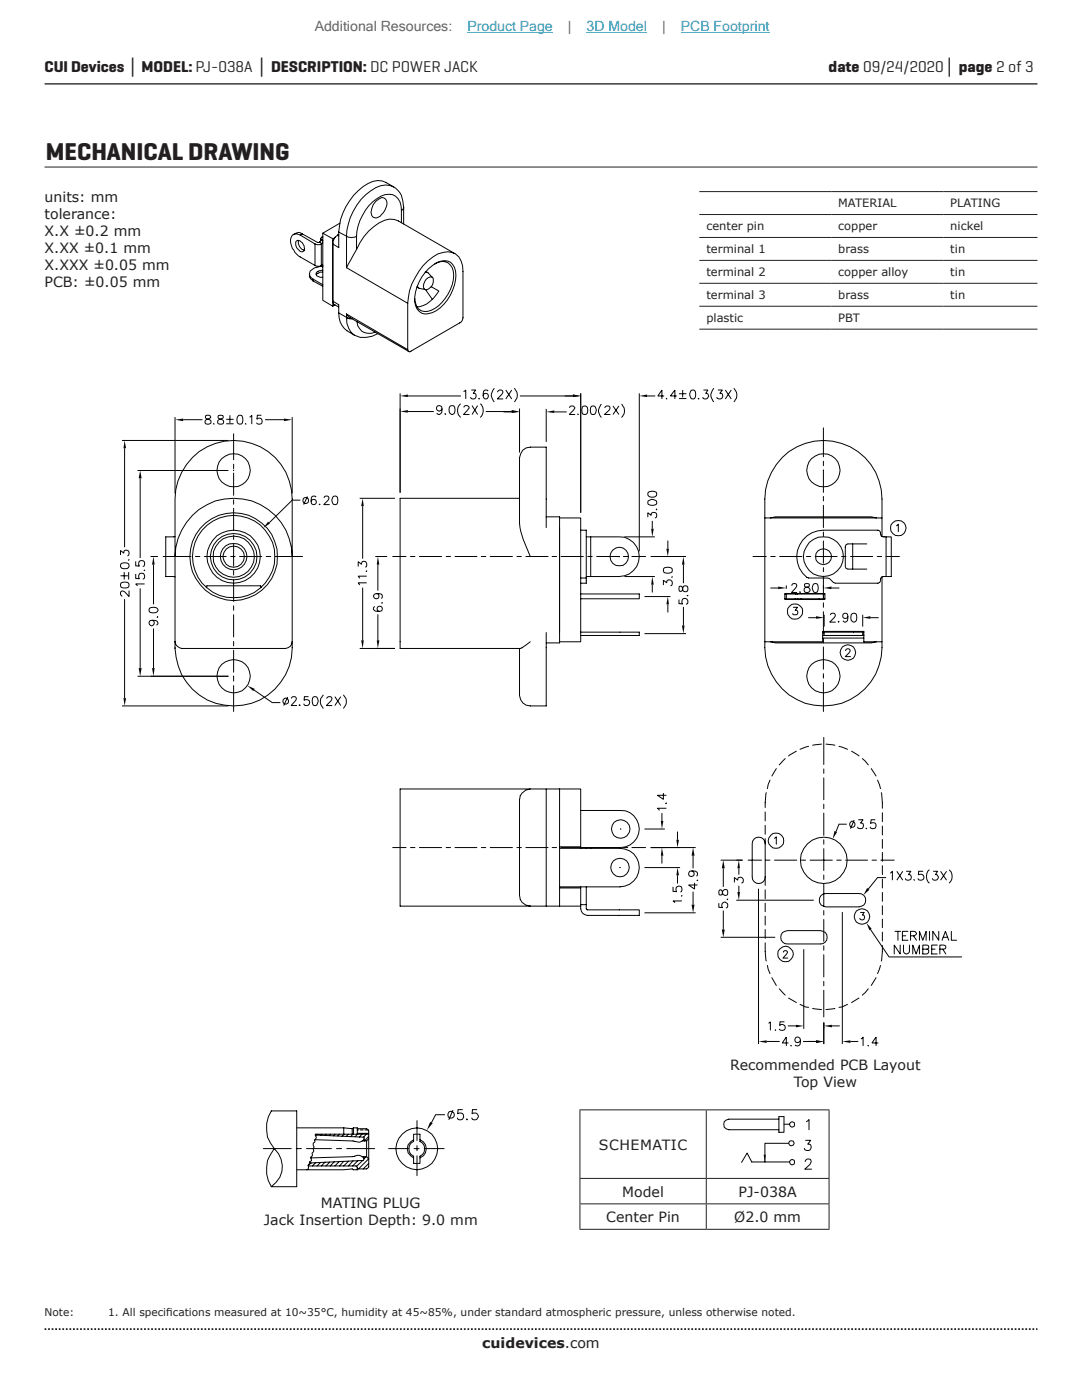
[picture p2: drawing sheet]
<svg xmlns="http://www.w3.org/2000/svg" width="216mm" height="279mm" viewBox="0 0 216 279" stroke-linecap="round" stroke-linejoin="round" font-family="sans-serif">
<path d="M8.9 16.7h198.1" fill="none" stroke="#231f20" stroke-width=".26"/>
<path d="M8.9 265.3h198.1" fill="none" stroke="#231f20" stroke-width=".35" stroke-dasharray=".4 .4 .4 .4 .4 .4" stroke-dashoffset=".7" stroke-linecap="butt"/>
<g fill="none" stroke="#040503" stroke-width=".2">
<path d="M34.9 83.2v15.3M36.6 83.8h3.8M46.6 86.6v5.2M46.6 92.6v.9M46.6 94.4v4.5M46.6 99.7v.9M52.9 83.8h3.8M58.3 83.2v15.3M164.3 85.4v5.8M164.3 92v.9M164.3 93.8v4.5M164.3 99.1v.9"/>
<path d="M32.6 111.1h5.5M39 111.1h.9M40.8 111.1h4.3M46 111.1h.9M46.6 101.4v4.5M46.6 106.8v.9M46.6 108.5v4.5M46.6 113.9v.9M46.6 115.7v4.3M47.8 111.1h4.4M53.1 111.1h.9M54.9 111.1h5.5"/>
<path d="M78.4 111.1h2.6M81.9 111.1h.9M83.7 111.1h4.4M89 111.1h.9M90.8 111.1h4.4M96 111.1h.9M97.8 111.1h4.5M103.1 111.1h.9M104.9 111.1h4.5M110.2 111.1h.9M112 111.1h4.4M117.3 111.1h.9"/>
<path d="M119.1 111.1h4.4M124.4 111.1h.9M126.1 111.1h2.7M150.2 111.1h2.7M153.8 111.1h.9M155.6 111.1h4.4M160.9 111.1h.9M162.7 111.1h4.3M164.3 100.9v4.4M164.3 106.2v.9M164.3 108v4.4M164.3 113.3v.8"/>
<path d="M164.3 115v4.4M167.9 111.1h.9M169.7 111.1h4.4M175 111.1h.9M176.8 111.1h2.7M46.6 120.9v.9M46.6 122.7v4.4M46.6 128v.9M46.6 129.8v4.3M46.6 135v.9M46.6 136.8v5.2M164.3 120.3v.9"/>
<path d="M164.3 122.1v4.4M164.3 127.4v.9M164.3 129.1v4.5M164.3 134.4v.9M164.3 136.2v5.8M152.9 158.2l-.2 3M153.6 155.7l-.5 1.7M154.9 153.4l-.9 1.5M156.7 151.4l-1.2 1.2M158.9 149.9l-1.6 1M161.3 148.9l-1.7 .6M163.9 148.5l-1.7 .2"/>
<path d="M164.4 147.2v5.4M164.4 153.5v.8M164.4 155.2v4.4M164.8 148.5l1.8 .2M167.4 148.9l1.7 .6M169.9 149.9l1.5 1M172.1 151.4l1.2 1.2M173.8 153.4l1 1.5M175.1 155.7l.6 1.7M175.8 158.2l.3 3.1M149.3 171.7h2.6M150.1 175v-6.6a1.3 1.3 0 0 1 1.3-1.3 1.3 1.3 0 0 1 1.3 1.3v8.3"/>
<path d="M152.7 162v1.8M152.7 164.7v1.8M152.7 167.4v1M152.7 177.6v1.8M152.8 171.7h.8M154.5 167.3l.4-.3v1.5M154.5 171.7h4.5M159.9 171.7h.8M161.6 171.7h4.5M164.4 160.5v.9M164.4 162.3v4.4M164.4 167.6v.9"/>
<path d="M164.4 169.4v4.3M164.4 174.6v.9M164.4 176.4v4.4M167 171.7h.9M168.7 171.7h4.4M171.4 178.3h-6.7a1.33 1.33 0 0 0-1.2 1.4 1.33 1.33 0 0 0 1.2 1.3h6.7M174 171.7h.9M175.8 171.7h2.6M176.1 162.2v1.8M176.1 164.9v1.7M176.1 167.5v1.8M176.1 170.1v1.8"/>
<path d="M176.1 172.8v1.8M176.1 175.4v1.8M176.1 178.1v1.8M152.7 188.2v1.7l.2 1.9M152.7 180.2v1.7M152.7 182.8v1.8M152.7 185.5v1.8M153.1 192.7l.5 1.6M154 195.1l.9 1.6M155.5 197.3l1.2 1.3M156.3 190a.39 .39 0 0 1 .5-.3 .39 .39 0 0 1 .3 .5l-.9 1h1M157.3 199.2l1.6 .9"/>
<path d="M163.7 185.7h-6.6a1.33 1.33 0 0 0-1.3 1.4 1.33 1.33 0 0 0 1.3 1.3h6.6M164.4 181.7v.9M164.4 183.5v4.4M164.4 188.8v.8M164.4 190.5v4.5M164.4 195.9v.8M164.4 197.6v5.4M171.4 199.2l-1.5 .9M171.7 182.1h.7l-.3 .5a.49 .49 0 0 1 .3 .8 .49 .49 0 0 1-.8-.1M173.3 197.3l-1.2 1.3M174.8 195.1l-1 1.6M175.7 192.7l-.6 1.6"/>
<path d="M176.1 188.7l-.3 3.1M176.1 180.8v1.7M176.1 183.4v1.7M176.1 186v1.8M159.6 200.4l1.1 .6h.6M162.2 201.3l1.7 .2M166.6 201.3l-1.8 .2M169.1 200.4l-1.1 .6h-.6"/>
<circle cx="154.9" cy="167.7" r="1.53"/>
<circle cx="156.8" cy="190.4" r="1.55"/>
<circle cx="172" cy="182.9" r="1.55"/>
</g>
<g fill="#040503">
<path d="M34.9 83.8l1.7-.3v.6z"/>
<path d="M56.7 83.5l1.6 .3-1.6 .3z"/>
</g>
<g fill="none" stroke="#040503" stroke-width=".2">
<path d="M24.3 87.9h21.3M24.9 89.5v19.7M41.1 82.9v.6l.5 .2a.52 .52 0 0 1 .5 .3 .52 .52 0 0 1-.1 .5l-.3 .1-.7-.1a.52 .52 0 0 1 0-.5 .52 .52 0 0 1 .4-.3l.5-.2 .1-.3a.69 .69 0 0 0-.9-.3zM42.7 84.5v.1h.1M43.6 82.9v.6l.5 .2a.51 .51 0 0 1 .5 .3 .51 .51 0 0 1-.1 .6h-.6l-.4-.1a.52 .52 0 0 1 0-.5 .52 .52 0 0 1 .5-.3l.5-.2v-.3a.69 .69 0 0 0-.9-.3zM45.1 83.7h1.5M45.1 84.6h1.5M45.9 82.9v1.5M47.6 82.9a.56 .56 0 0 1 .8 .3v1.2a.6 .6 0 0 1-1 0 1.51 1.51 0 0 1 .2-1.5zM49.1 84.5v.1M49.8 83.2l.4-.3v1.7M52.2 82.9h-.9v.8a.59 .59 0 0 1 .9 0 .59 .59 0 0 1-.1 .9 .59 .59 0 0 1-.9-.2"/>
<path d="M24.9 119.6v19.7M24.3 140.9h21.3"/>
</g>
<g fill="#040503">
<path d="M24.6 139.3h.6l-.3 1.6z"/>
<path d="M24.9 87.9l.3 1.6h-.6z"/>
</g>
<path d="M24 110.8v-.9l.7 .5a.54 .54 0 0 1 .6-.6 .54 .54 0 0 1 .4 .7l-.2 .5M24 114.9h1.5M24.1 116.4l.7-.2h.7a.6 .6 0 0 1 0 1.1h-1.2a.67 .67 0 0 1-.2-.9zM24.1 112.5l.7-.2 .7 .1a.6 .6 0 0 1 0 1 1.12 1.12 0 0 1-1.5-.4zM24.8 114.2v1.5M25.7 111.7h-.1M25.7 114.2v1.5M25.7 117.9v1.2l-.8-.9-.6-.3-.3 .3v.4l.4 .4M30 111.1h1.5M30.6 112.7v7.9M30 135h15.6M30.6 125.4v7.9" fill="none" stroke="#040503" stroke-width=".2"/>
<g fill="#040503">
<path d="M30.6 111.1l.3 1.6h-.6z"/>
<path d="M30.3 133.3h.6l-.3 1.7z"/>
</g>
<path d="M27.4 93.9h18.2M28 95.5v15.9M28 117.4v15.9M27.4 135h18.2M29.8 121.4l.7-.2a.79 .79 0 0 1 1 .7 1.11 1.11 0 0 1-1.8 0zM30.3 123.8a.56 .56 0 0 1 .5 .8 .56 .56 0 0 1-.9 .2 .56 .56 0 0 1 .1-.9 1.31 1.31 0 0 1 1.5 .4l-.3 .5M31.4 123.1h.1h-.2" fill="none" stroke="#040503" stroke-width=".2"/>
<g fill="#040503">
<path d="M27.7 133.3h.6l-.3 1.7z"/>
<path d="M28 93.9l.3 1.6h-.6z"/>
</g>
<path d="M27.1 114.5v.9l.7 .1a.63 .63 0 0 1 0-1 .63 .63 0 0 1 .9 .2 .63 .63 0 0 1-.2 .9M27.1 112v.9l.7 .1a.63 .63 0 0 1 0-1 .63 .63 0 0 1 .9 .1 .63 .63 0 0 1-.2 1M28.8 113.7l.1 .1h-.2M28.9 116.5h-1.8l.3 .4M50.7 137.7l3.6 2.5h1.6" fill="none" stroke="#040503" stroke-width=".2"/>
<path d="M49.4 136.8l1.4 .7-.3 .4z" fill="#040503"/>
<g fill="none" stroke="#040503" stroke-width=".2">
<path d="M71.8 99.4h7M72.4 101v10.5M72.4 117.3v10.5M46.5 135h.2M46.6 134.9v.1M57.4 139.1l-.8 1.7M58.2 139.4l.1-.3 .5-.1 .2 .2 .1 .4-1 1.2h1.2M61.6 139h-.9v.8a.63 .63 0 0 1 .9-.1 .63 .63 0 0 1-.1 1 .63 .63 0 0 1-.9-.3M62.5 139.1a.57 .57 0 0 1 .8 .2 1.08 1.08 0 0 1-.3 1.5h-.3a1.08 1.08 0 0 1-.3-1.5zM64.5 138.7a1.86 1.86 0 0 0 0 2.7M65.2 139.4l.4-.4h.3l.2 .2 .1 .4-1.1 1.2h1.2M66.8 139l1.2 1.8"/>
<path d="M68 139l-1.2 1.8M68.5 138.7a1.86 1.86 0 0 1 0 2.7M71.8 129.4h7M59.9 140.6l-.2 .1h.2"/>
<circle cx="57" cy="139.9" r=".61"/>
</g>
<g fill="#040503">
<path d="M72.1 127.8h.5l-.2 1.6z"/>
<path d="M72.4 99.4l.2 1.6h-.5z"/>
</g>
<path d="M79.8 81.5v16.8M81.4 82.1h5.2M96.9 82.1h5.2M103.7 81.5v8.8M71.5 113.1v-1l.6 .5a.56 .56 0 0 1 .7-.6 .56 .56 0 0 1 .4 .8l-.3 .4M73.1 113.9v.2l-.1-.2M73.2 116.3h-1.7l.3 .5M73.2 115h-1.7l.3 .4" fill="none" stroke="#040503" stroke-width=".2"/>
<g fill="#040503">
<path d="M79.8 82.1l1.6-.3v.6z"/>
<path d="M102.1 81.8l1.6 .3-1.6 .3z"/>
</g>
<path d="M79.8 78.5v19.8M81.4 79h10.6M103.7 79h10.6M115.9 78.5v23.8M88.2 81.5l-.1 .3a.56 .56 0 0 1-.8 .1 .56 .56 0 0 1 0-.9h.6a1.03 1.03 0 0 1-.4 1.7l-.3-.3M88.9 82.5v.2v-.1M89.9 81a.6 .6 0 0 1 .8 .2l.1 .5a.79 .79 0 0 1-.7 1 1.11 1.11 0 0 1-.2-1.7zM91.9 80.6a1.86 1.86 0 0 0 0 2.7M92.6 81.3l.1-.3 .5-.1 .4 .3v.3l-1.1 1.2h1.2M94.2 80.9l1.1 1.8M95.3 80.9l-1.1 1.8M95.8 80.6a1.86 1.86 0 0 1 0 2.7" fill="none" stroke="#040503" stroke-width=".2"/>
<g fill="#040503">
<path d="M79.8 79l1.6-.3v.5z"/>
<path d="M114.3 78.7l1.6 .3-1.6 .2z"/>
</g>
<g fill="none" stroke="#040503" stroke-width=".2">
<path d="M92.5 78.1l.4-.3v1.8M94 77.8h.9l-.5 .7a.56 .56 0 0 1 .6 .5 .56 .56 0 0 1-.4 .6 .56 .56 0 0 1-.7-.4M95.6 79.5v.1l.1-.1M97.4 78.1a.5 .5 0 0 0-.5-.3 .5 .5 0 0 0-.4 .3 1.15 1.15 0 0 0 .4 1.5 .55 .55 0 0 0 .6-.4 .55 .55 0 0 0-.5-.7 .55 .55 0 0 0-.6 .5M98.6 77.5a1.86 1.86 0 0 0 0 2.7M99.3 78.3l.4-.5 .6 .2v.5l-1.1 1.1h1.2M100.9 77.8l1.2 1.8M102.1 77.8l-1.2 1.8M102.6 77.5a1.86 1.86 0 0 1 0 2.7M112.7 79h1.6M115.9 78.5v23.8M127.6 78.5v31.5"/>
<path d="M129.1 79h1.6"/>
</g>
<g fill="#040503">
<path d="M114.3 78.7l1.6 .3-1.6 .2z"/>
<path d="M127.6 79l1.5-.3v.5z"/>
</g>
<g fill="none" stroke="#040503" stroke-width=".2">
<path d="M132.5 79h-1.2l.8-1.2v1.8M133 79.5h.1M135 79h-1.2l.9-1.2v1.8M135.5 78.6h1.5M135.5 79.5h1.5M136.2 77.8v1.5M137.9 77.9a.57 .57 0 0 1 .8 .2 1.73 1.73 0 0 1-.1 1.4l-.5 .1a1.09 1.09 0 0 1-.2-1.7zM139.4 79.5v.1l.2-.1M140.4 77.8h.9l-.5 .7a.56 .56 0 0 1 .6 .5 .56 .56 0 0 1-.5 .6l-.5-.1-.2-.3M142.4 77.5a1.86 1.86 0 0 0 0 2.7M143.3 77.8h.8l-.5 .7a.59 .59 0 0 1 .6 .8 .59 .59 0 0 1-.9 .2l-.3-.3M144.7 77.8l1.2 1.8"/>
<path d="M145.9 77.8l-1.2 1.8M146.4 77.5a1.86 1.86 0 0 1 0 2.7M128.6 119.1h5.2M129.9 111.1h3.9M133.3 107.9v1.6M133.3 120.6v1.6"/>
</g>
<g fill="#040503">
<path d="M133 109.5h.5l-.2 1.6z"/>
<path d="M133.3 119.1l.2 1.5h-.5z"/>
</g>
<path d="M129.9 111.1h7M132.4 116.8v-1l.6 .5a.61 .61 0 0 1 .9-.5 .61 .61 0 0 1 .2 1l-.3 .1M132.4 113.4l.3-.1a1.73 1.73 0 0 1 1.4 .1 .62 .62 0 0 1-.3 .9h-1.1a.67 .67 0 0 1-.3-.9zM134.1 115.1h-.1M136.4 112.7v3.7M128.6 126.5h8.3M136.4 121.1v3.7" fill="none" stroke="#040503" stroke-width=".2"/>
<g fill="#040503">
<path d="M136.1 124.8h.5l-.2 1.7z"/>
<path d="M136.4 111.1l.2 1.6h-.5z"/>
</g>
<path d="M124.6 115.1h6.1M124.6 107.1h6.1M130.2 104v1.5M130.2 116.7v1.5M135.5 119.6v.9h.7a.63 .63 0 0 1 0-.9 .63 .63 0 0 1 .9 .1 .63 .63 0 0 1-.2 .9M135.6 117.1a.79 .79 0 0 0 .1 .9h.2a.74 .74 0 0 0 .4-.8 .53 .53 0 0 1 .7-.3 .53 .53 0 0 1 .3 .7 .52 .52 0 0 1-.6 .5 .52 .52 0 0 1-.5-.5l-.1-.5zM137.2 118.8v.1l-.2-.1" fill="none" stroke="#040503" stroke-width=".2"/>
<g fill="#040503">
<path d="M130.2 115.1l.2 1.6h-.5z"/>
<path d="M129.9 105.5h.5l-.2 1.6z"/>
</g>
<path d="M129.3 100a1.09 1.09 0 0 1 1.7 .2v.2a1.1 1.1 0 0 1-1.7 0zM129.3 98.3l.7-.3a.78 .78 0 0 1 1 .7 1.01 1.01 0 0 1-1.7 0zM129.3 103.2v-.9l.6 .6a.58 .58 0 0 1 .5-.7 .58 .58 0 0 1 .7 .5 .58 .58 0 0 1-.4 .7M131 101.5v.2h-.1M161.3 123.3h1.5M164.4 122.7v2.3M172.1 122.7v2.3M173.7 123.3h1.6" fill="none" stroke="#040503" stroke-width=".2"/>
<g fill="#040503">
<path d="M162.8 123l1.6 .3-1.6 .2z"/>
<path d="M172.1 123.3l1.6-.3v.5z"/>
</g>
<path d="M153.7 117.4h1.6M156.9 116.8v.7M164.3 116.8v.7M165.9 117.4h1.6M165.7 122.8l.2-.3 .5-.1 .2 .1 .1 .4-1.1 1.3h1.1M167.3 123.9v.3l.2-.2M169.2 123a.53 .53 0 0 1-.8 .4 .53 .53 0 0 1-.1-.9 .53 .53 0 0 1 .8 .1 1.42 1.42 0 0 1-.4 1.6h-.2l-.3-.3M170.1 122.5a.6 .6 0 0 1 .8 .2l.1 .4a.79 .79 0 0 1-.7 1.1 1.11 1.11 0 0 1-.2-1.7z" fill="none" stroke="#040503" stroke-width=".2"/>
<g fill="#040503">
<path d="M164.3 117.4l1.6-.3v.5z"/>
<path d="M155.3 117.1l1.6 .3-1.6 .2z"/>
</g>
<g fill="none" stroke="#040503" stroke-width=".2">
<path d="M158 116.9l.1-.3 .2-.1 .6 .1v.5l-1 1.1h1.1M159.6 118v.2h.2M160.6 116.5l-.1 .4 .2 .2a.76 .76 0 0 1 .9 .8l-.1 .1a.65 .65 0 0 1-.9 .2l-.1-.3a.64 .64 0 0 1 .8-.8l.2-.4a.65 .65 0 0 0-.9-.2zM162.4 116.5a.57 .57 0 0 1 .8 .3l.1 .4a.78 .78 0 0 1-.7 1 1.11 1.11 0 0 1-.2-1.7zM160.4 189.4v15.9M178.6 185.9h1.1M179.2 185.9v1.7M179.6 188.6v1.8l-1.2-1.8v1.8M180.1 186.8h.6M180.3 188.6v1.3a.6 .6 0 0 0 .6 .5 .6 .6 0 0 0 .6-.5v-1.3M181.2 185.9h-1.1v1.7h1.1M181.7 186.8h.7l.5-.6-.5-.3h-.7v1.7"/>
<path d="M182.1 190.4v-1.8l.7 1.8 .7-1.8v1.8M182.3 186.8l.6 .8M183.5 187.6v-1.7l.6 1.7 .7-1.7v1.7M184.1 189.4h.8a.41 .41 0 0 0 .4-.4 .41 .41 0 0 0-.4-.4h-.8v1.8h.8l.4-.4a.43 .43 0 0 0-.4-.6M185.5 185.9v1.7M185.9 189.4h.7M187 188.6h-1.1v1.8h1.1M187.3 185.9v1.7l-1.2-1.7v1.7M187.5 189.4l1.1-.1 .1-.2-.1-.3-1.1-.2v1.8M188 187.6l.6-1.7 .7 1.7M188.1 189.4l.6 1M188.2 187.1h.9"/>
<path d="M189.8 185.9v1.7h1.1M157.2 204.7h1.6M164.4 204.1v1.2M166 204.7h1.6"/>
</g>
<g fill="#040503">
<path d="M164.4 204.7l1.6-.2v.5z"/>
<path d="M158.8 204.5l1.6 .2-1.6 .3z"/>
</g>
<path d="M168.1 182v26.4M153.4 204.2l.3-.3v1.7M154.8 205.5v.1M156.5 203.9h-.9v.8a.63 .63 0 0 1 .9-.1 .63 .63 0 0 1-.1 1 .63 .63 0 0 1-.9-.3M161.2 207.8h1.6M164.4 204.1v4.3M169.7 207.8h1.6" fill="none" stroke="#040503" stroke-width=".2"/>
<g fill="#040503">
<path d="M162.8 207.6l1.6 .2-1.6 .3z"/>
<path d="M168.1 207.8l1.6-.2v.5z"/>
</g>
<path d="M151.4 177.4v31M153 207.8h2.6M160.2 207.8h2.6M164.4 204.1v4.3M171.8 207.3l.4-.3v1.7M173.3 208.6v.1M175.3 208.1h-1.3l.8-1.1v1.7" fill="none" stroke="#040503" stroke-width=".2"/>
<g fill="#040503">
<path d="M162.8 207.6l1.6 .2-1.6 .3z"/>
<path d="M151.4 207.8l1.6-.2v.5z"/>
</g>
<g fill="none" stroke="#040503" stroke-width=".2">
<path d="M178.9 104.9l.3-.3v1.5M158.3 121.2h.8l-.4 .6a.47 .47 0 0 1 .5 .5 .47 .47 0 0 1-.7 .4h-.2l-.1-.2M168.7 129.9l.3-.4 .5 .1 .1 .2-.2 .5-.7 .7h1M146.9 171.7h1.3M146.9 179.7h15.5M147.4 173.3v1.3M147.4 176.8v1.2M177.6 174.3l.5-.4v1.8M179 173.9l1.1 1.8M180.1 173.9l-1.1 1.8M180.8 173.9h1l-.6 .7a.61 .61 0 0 1 .6 .8 .61 .61 0 0 1-1 .2l-.1-.3M182.4 175.5v.2l.1-.1"/>
<path d="M184.2 173.9h-.9l-.1 .7a.63 .63 0 0 1 1 0 .63 .63 0 0 1-.1 .9 .63 .63 0 0 1-.9-.2M185.5 173.6a1.78 1.78 0 0 0 0 2.7M186.2 173.9h.9l-.5 .7a.56 .56 0 0 1 .6 .4 .56 .56 0 0 1-.3 .6h-.7l-.1-.3M187.7 173.9l1.2 1.8M188.9 173.9l-1.2 1.8M189.4 173.6a1.78 1.78 0 0 1 0 2.7M157.3 208.1h-1.2l.8-1.1v1.7M157.9 208.6l-.1 .1h.1M159.7 207.6a.56 .56 0 0 1-.7 .4 .56 .56 0 0 1-.3-.8 .56 .56 0 0 1 .9 .1 1.44 1.44 0 0 1-.2 1.4h-.4l-.3-.2"/>
<circle cx="179.3" cy="105.4" r="1.55"/>
<circle cx="158.6" cy="122" r="1.53"/>
<circle cx="169.2" cy="130.3" r="1.55"/>
</g>
<g fill="#040503">
<path d="M147.4 171.7l.3 1.6h-.6z"/>
<path d="M147.1 178h.6l-.3 1.7z"/>
</g>
<path d="M143.8 171.7h4.4M144.3 173.3v3.7M146.5 176.1v-1l.7 .6a.59 .59 0 0 1 .9-.6 .59 .59 0 0 1 0 1.1l-.2 .1M143.8 187.1h10.9M144.3 181.7v3.8" fill="none" stroke="#040503" stroke-width=".2"/>
<g fill="#040503">
<path d="M144.3 171.7l.3 1.6h-.6z"/>
<path d="M144 185.5h.6l-.3 1.6z"/>
</g>
<path d="M143.7 177.6a.68 .68 0 0 0 0 1l.4-.2a.69 .69 0 0 1 .2-.7 .69 .69 0 0 1 .8-.1v.1a.58 .58 0 0 1 0 .9 .58 .58 0 0 1-.9-.1l-.2-.8zM145.1 179.4v.2v-.2M143.4 180.2v.9h.8a.63 .63 0 0 1-.1-.9 .63 .63 0 0 1 1 .1 .63 .63 0 0 1-.3 .9" fill="none" stroke="#040503" stroke-width=".2"/>
<path d="M173 177.2l.5 .4-1.2 1z" fill="#040503"/>
<path d="M100.5 82.2h1.6M103.7 81.6v8.7M109 81.6v6.6M110.6 82.2h2.5M176.8 175.1h-1.7l-1.8 2.3" fill="none" stroke="#040503" stroke-width=".2"/>
<g fill="#040503">
<path d="M102.1 81.9l1.6 .3-1.6 .2z"/>
<path d="M109 82.2l1.6-.3v.5z"/>
</g>
<path d="M59.9 99.8h-1.6l-4.6 4.5M113.7 81.4l.2-.4h.4l.4 .3-.3 .6-.8 .8h1.2M115.4 82.6l-.1 .1h.1M116.3 81.1a.67 .67 0 0 1 .9 .2 1.12 1.12 0 0 1-.4 1.4h-.5l-.1-.3-.1-.6zM118 81.1a.57 .57 0 0 1 .8 .2 .85 .85 0 0 1 .2 .9 .85 .85 0 0 1-.8 .5l-.3-.3-.1-.4zM120 80.7a1.78 1.78 0 0 0 0 2.6M120.7 81.4l.4-.4h.3l.3 .3-.2 .6-.9 .8h1.2M122.3 81l1.2 1.7M123.5 81l-1.2 1.7M124 80.7a1.78 1.78 0 0 1 0 2.6" fill="none" stroke="#040503" stroke-width=".2"/>
<path d="M53.5 104.1l.4 .4-1.4 .9z" fill="#040503"/>
<g fill="none" stroke="#040503" stroke-width=".2">
<path d="M61.3 99.1l-.7 1.6M63 99.2a.5 .5 0 0 0-.4-.2 .5 .5 0 0 0-.4 .3 1.08 1.08 0 0 0 .3 1.4 .53 .53 0 0 0 .6-.4 .53 .53 0 0 0-.4-.6 .53 .53 0 0 0-.6 .4M64.7 99.4l.3-.4h.3l.3 .3-.2 .6-.8 .8h1.2M66.5 99.1a.57 .57 0 0 1 .8 .2v1.1a.53 .53 0 0 1-.4 .3 .53 .53 0 0 1-.5-.3 1.13 1.13 0 0 1 .1-1.3zM46.5 111.1h.2M46.6 111v.2M63.8 100.6v.1l.1-.1M123.5 111.1h.1M123.6 111v.2M78.4 169.1h2.6M81.9 169.1h.9M83.7 169.1h4.4"/>
<path d="M89 169.1h.9M90.8 169.1h4.4M96 169.1h.9M97.8 169.1h4.5M103.1 169.1h.9M104.9 169.1h4.5M110.2 169.1h.9M112 169.1h4.4M117.3 169.1h.9M119.1 169.1h4.4M123.6 173.1h.2M123.7 173.1v.1"/>
<path d="M123.8 165.4h.1M123.9 165.4v.1M124.4 169.1h.9M126.1 169.1h2.7M128.6 165.4h4.1M129.9 169.1h2.8M132.1 162.3v1.5M132.1 170.8v1.5"/>
<circle cx="61" cy="99.9" r=".61"/>
</g>
<g fill="#040503">
<path d="M132.1 169.1l.3 1.7h-.5z"/>
<path d="M131.9 163.8h.5l-.3 1.6z"/>
</g>
<path d="M132.4 158.3v1.2l-1.2-.8h1.8M128.6 173.1h7.1M129.9 169.1h5.8M132.9 160.2v.2l-.1-.1M133 161.3h-1.8l.4 .4M135.2 166v1.6M135.2 174.7v1.6" fill="none" stroke="#040503" stroke-width=".2"/>
<g fill="#040503">
<path d="M135 167.6h.5l-.3 1.5z"/>
<path d="M135.2 173.1l.3 1.6h-.5z"/>
</g>
<path d="M129.9 169.1h8.9M134.3 177v.9l.7 .1a.64 .64 0 0 1 0-1 .64 .64 0 0 1 1 .1 .64 .64 0 0 1-.2 .9M136 178.7l.1 .1h-.2M136.1 179.8h-1.8l.4 .4M138.3 170.8v2.5M138.3 178v2.5M128.6 182.2h10.2" fill="none" stroke="#040503" stroke-width=".2"/>
<g fill="#040503">
<path d="M138.3 169.1l.3 1.7h-.6z"/>
<path d="M138 180.5h.6l-.3 1.7z"/>
</g>
<g fill="none" stroke="#040503" stroke-width=".2">
<path d="M138 173.8a.56 .56 0 0 1 .4 .8 .56 .56 0 0 1-.9 .2 .56 .56 0 0 1 .1-.9 .98 .98 0 0 1 1.6 .6l-.2 .3M138.6 176.2v1.2l-1.2-.8h1.8M139.1 175.6v.1h-.1M150.1 175a1.3 1.3 0 0 0 1.3 1.3 1.3 1.3 0 0 0 1.3-1.3M169 164.5h-1.6l-.6 1.5M171.4 178.3a1.33 1.33 0 0 1 1.3 1.4 1.33 1.33 0 0 1-1.3 1.3M163.7 185.7a1.33 1.33 0 0 1 1.3 1.4 1.33 1.33 0 0 1-1.3 1.3"/>
<circle cx="164.4" cy="171.7" r="4.6"/>
</g>
<path d="M166.5 165.8l.5 .2-.8 1.4z" fill="#040503"/>
<g fill="none" stroke="#040503" stroke-width=".2">
<path d="M164.3 171.7h.1M164.4 171.6v.2M170.4 163.7l-.7 1.7M171.3 163.6h.9l-.5 .7a.61 .61 0 0 1 .5 .8 .61 .61 0 0 1-.9 .2l-.2-.3M172.9 165.2v.2l.1-.1M174.7 163.6h-.9l-.1 .7a.63 .63 0 0 1 1 0 .63 .63 0 0 1-.2 1 .63 .63 0 0 1-.9-.3"/>
<circle cx="170.1" cy="164.5" r=".59"/>
</g>
<path d="M172.9 184.2l1 1.2-.4 .2z" fill="#040503"/>
<path d="M46.5 93.9h.2M46.6 93.7v.3M164.2 93.9h.2M164.3 93.7v.3M74.9 111.1h2.3M75.4 112.7v5.2M74.9 129.4h3.9M75.4 122.6v5.2M164.2 135h.2M164.3 134.9v.1M173.7 185.5l3.7 5.5h14.5" fill="none" stroke="#040503" stroke-width=".2"/>
<g fill="#040503">
<path d="M75.2 127.8h.5l-.3 1.6z"/>
<path d="M75.4 111.1l.3 1.6h-.5z"/>
</g>
<g fill="none" stroke="#040503" stroke-width=".2">
<path d="M78.5 37.3a4.4 4.4 0 0 0-6-.1 12.3 12.3 0 0 0-4.9 9.1M78.5 37.3a4.1 4.1 0 0 0-4.5 .8 11.9 11.9 0 0 0-4.9 9l-1.5-.8M78.5 37.3a3.9 3.9 0 0 1 1.9 2.9l.1 1.2M59.2 48.1a1.12 1.12 0 0 1 1.4 .9 .85 .85 0 0 1-.3 1.2 1.55 1.55 0 0 1-1.1-2.1zM59.5 48a1.69 1.69 0 0 0 1.2 1.9M59.9 46.9a1.23 1.23 0 0 0-1.5 0 1.23 1.23 0 0 0-.4 1.3 4.8 4.8 0 0 0 1.9 3.1l3 1.7M60.3 46.7a1.26 1.26 0 0 0-1.7 .1M61.7 54.7a1.4 1.4 0 0 0 .8 1.4M62.5 56.1v-.4l1.9 1.1M62.5 56.1l1.9 1M62.9 53l.3 .1h.7l.2-.1M62.9 48.7l.4 .1 .8-.1"/>
<path d="M62.9 48.7v4.3M63.7 48.3l-.3 .1-3.1-1.7-.4 .2 3 1.8M64 47.9v-.2l.4 .2M64 53.1l.4 .2M64.1 53l.3 .1M64.1 48.7v4.3M64.3 53.2h-.6l-1.2 .4a1.1 1.1 0 0 0-.8 1.1 1.1 1.1 0 0 0 .8 1M64.3 47.3l-.3 .4M64.3 52.9l-.2 .1M64.3 48.6l-.2 .1M64.4 53.9a1.1 1.1 0 0 0-1.3 .9 1.25 1.25 0 0 0 1.3 .5M64.4 54.3a1.67 1.67 0 0 0-1.3 .5"/>
<path d="M64.4 46.5v13.4l2 1.2M64.4 48.5l-.1 .1M64.4 48.1l-.4-.2-.3 .4 .6 .3M64.4 47.2l-.1 .1 .1 .1M64.4 52.9h-.1l.1 .1M66.4 48.7v11.4M66.9 47.4l-.5 .3v13.4l.5-.3M67.4 46.9a2.02 2.02 0 0 0-1 1.8M67.4 46.9l.2 .2M67.6 46.8l-.2 .1M67.6 46.3v3.1l-1.2-.7M67.8 44.5l-3.4 2 2 1.2"/>
<path d="M69.1 53.4l12.3 7.1M71.1 49.8a9.9 9.9 0 0 1 6.6-6.1l1 .1 .8 .3 11.3 6.5M71.1 49.8l-2 3.6M71.1 47.1a1.83 1.83 0 0 1-2 0v6.3M71.1 47.1v2.7M75 40.2l.6-.5a1.06 1.06 0 0 1 1.4 .1 1.06 1.06 0 0 1 .1 1.3 3.4 3.4 0 0 1-2.1 2.4 1.2 1.2 0 0 1-.8-1.8l.3-.9zM80.1 42a2.7 2.7 0 0 0-3.3-3.2 9.3 9.3 0 0 0-5.7 8.3M80.1 42v2.5M80.5 41.4l-.2 .5-.2 .1M80.5 41.4v3.3M83.2 57.3l.4 .2M83.3 57.1l.4 .5 1.2 .2 1.3 1.9"/>
<path d="M84.8 54.3l.6 .1 .9 1M85 54.2l.4 .2M85.1 55.7a.81 .81 0 0 1 1.4-.1 1.73 1.73 0 0 1-1.7 2.2 1.71 1.71 0 0 1 .3-2.1zM85.5 53.6a4.4 4.4 0 0 1 3.8-1.5 2.58 2.58 0 0 1 1.7 2.9 8.8 8.8 0 0 1-4.7 7.4 2.35 2.35 0 0 1-2.4 0 2.35 2.35 0 0 1-1.1-2.2 8.8 8.8 0 0 1 2.7-6.6zM86 57.2l1.6 .9a6.1 6.1 0 0 1-4.4 3.2M86.8 52.7a2.26 2.26 0 0 1 3.7 1.5 8.1 8.1 0 0 1-4.5 7.7 2.06 2.06 0 0 1-3.1-1.4l-.1-.9M66.4 60.1l.2 .6 1 .6M66.4 60.1l1.2 .7v1.6M69.1 63.4l1 .2M69.1 62.7l.3 .4 .5 .3 11.7 6.7M69.1 62.7v.6l-1.5-.9a4.6 4.6 0 0 0 3.7 4.7 4.9 4.9 0 0 0 4.1-.5M69.1 62.7l12.3 7.1"/>
<path d="M70.3 63.6l-1.2-.2a4 4 0 0 0 1.6 3.5M71.2 64.2a2.47 2.47 0 0 0 3.6 2.1M81.4 60.5a12.5 12.5 0 0 1 5.9-9.8 3.5 3.5 0 0 1 4.3 .6l.7 1.8 .1 1.1v9.4l-.3 .6-10.1 5.9a.39 .39 0 0 1-.4 0 .39 .39 0 0 1-.2-.3M81.4 60.5v9.3M103.7 99.4h-23.9v30h24a4.9 4.9 0 0 0 2-1.3M34.9 111.1v18.3a11.7 11.7 0 0 0 12.4 11.5 11.7 11.7 0 0 0 11-12.8M34.9 111.1v-11.5a11.7 11.7 0 0 1 11.7-11.7 11.7 11.7 0 0 1 11.7 11.7v28.5M34.9 111.1a11.7 11.7 0 0 1 11.7-11.7 11.7 11.7 0 0 1 11.7 11.7M34.9 107.1h-1.8v8h1.8M41.1 117.2h.1M41.2 117.3l.1-.4h10.6l.1 .4M52 117.2h.2"/>
<path d="M75.1 118.5a.53 .53 0 0 1 .5 .7 .53 .53 0 0 1-.9 .1l-.2-.3a1.01 1.01 0 0 1 1.8-.1l-.1 .5h-.1M109 105.3v-16.1h-3.2a2.15 2.15 0 0 0-2.1 2.2v13a16.1 16.1 0 0 0 2.1 6.7M109 103.1h2.7v.3M111.7 103.4h4.2v24.7h-4.2zM111.7 105.3v20.9M115.9 118.5h11.7v1h-11.7M115.9 105.8h1.1v9.6M115.9 115.4h1.1M117 115.4v1h-1.1M117 107.1h6.6a4 4 0 0 1 4 4 4 4 0 0 1-4 4h-6.6M117.9 107.1v8M152.6 103.4v-3.8a11.7 11.7 0 0 1 11.7-11.7 11.7 11.7 0 0 1 11.7 11.7v3.8"/>
<path d="M153.7 103.4l1.1-.3h19l1.1 .3M156.6 118.5h8v1.1h-8zM156.6 118.5h8M156.9 118.5v1h-.3M158.7 119.5v.1M158.8 119.5v.1M158.8 118.5h.1M158.9 118.5h-.1M159 118.5h.1M159.1 119.5v.1M159.2 119.5v.1M159.9 119.5l-.1 .1"/>
<path d="M159.9 119.5v.1M160.2 107.8a5.3 5.3 0 0 1 4.1-2h10.9l.3 .2 .2 .5a.84 .84 0 0 0 1.1 .6h1v8h-1a.82 .82 0 0 0-1.1 .8l-.2 .3-.3 .2h-8.5l-.4-.2-.7-.7-.5-.1h-3.8a5.1 5.1 0 0 1-1.1-7.6zM163.5 119.5v.1M164.3 118.5v1h-7.4M164.3 119.5h.3M170.1 108.5v5.1M173 108.5h-3.8l-.4 .2-.1 .4v4l.1 .3 .4 .2h3.8M176 107.1v-3.7h-23.4v24.7h11.6v-2.1h8.2v2.1h3.6v-13M176.8 107.1v8M34.9 128.1a1.57 1.57 0 0 0 1.4 1.3h20.7a1.39 1.39 0 0 0 1.3-1.3M74.8 121.1h-.1a.47 .47 0 0 0-.2 .5 .47 .47 0 0 0 .4 .3 1.08 1.08 0 0 0 1.4-.3 .53 .53 0 0 0-.5-.6 .53 .53 0 0 0-.6 .4 .53 .53 0 0 0 .5 .6M76.2 120.2l.1 .1h-.2"/>
<path d="M109 126.2v14.7h-3.2a2.15 2.15 0 0 1-2.1-2.1v-9.4M111.7 128.1v.2h-2.7M115.9 126.2h11.7v.6h-11.7M152.6 128.1a11.7 11.7 0 0 0 11.7 12.8 11.7 11.7 0 0 0 11.7-12.8M153.7 128.1l1.1 .2h19l1.1-.2M164.2 126.8h8.2M164.2 126.2h.2M164.2 127.3h8.2M170.3 126v.2M172.1 126.2h-7.7v.6h7.7v-.6h.3M172.3 126v.2M172.3 126.8h.1"/>
<path d="M172.3 126.1h.1M105.8 157.5a2.26 2.26 0 0 0-2.1 2.1v19.1a2.11 2.11 0 0 0 2.1 2.1M109 157.5v23.3h-3.2M111.7 157.5h4.2v11.5h-4.2M111.7 157.5h-31.9v23.3h26M111.7 157.5v23.3M111.7 169.3h12a3.8 3.8 0 0 1 3.9 3.8 3.8 3.8 0 0 1-3.9 3.9h-12M115.9 161.7h8a3.7 3.7 0 0 1 3.7 3.7 3.7 3.7 0 0 1-3.7 3.7h-8M115.9 177v.2h-4.2M115.9 177.2v3.6h-4.2M115.9 169v.3M117 177v4.4l.2 .2h10.4v1.1h-10.4a1.55 1.55 0 0 1-1.3-1.9"/>
<path d="M117 169.1v.2M117.9 169.1v.2M109 180.8h2.7M115.9 180.5h1.1M155.4 223.4h-10a1.06 1.06 0 0 0-1 1 1.06 1.06 0 0 0 1 1.1h10M155.4 222.8v3.2h1v-3.2M157.4 228.2h-4.8v3.7M157.5 231.9h-7.5l-.9-1.8-1.1 1.9M160.7 231.8a.59 .59 0 0 1 .6-.5 .59 .59 0 0 1 .6 .6l-.3 .5-1 .9h1.3M160.8 227.6h1l-.6 .7a.65 .65 0 0 1 .7 .8 .65 .65 0 0 1-.9 .5l-.4-.2-.1-.2M160.9 223.9l.5-.5v2.1"/>
<circle cx="46.6" cy="93.9" r="3.3"/>
<circle cx="164.3" cy="93.9" r="3.3"/>
<circle cx="46.6" cy="111.1" r="5.3"/>
<circle cx="46.6" cy="111.1" r="4.6"/>
<circle cx="46.6" cy="111.1" r="8.7"/>
<circle cx="46.6" cy="111.1" r="2.65"/>
<circle cx="46.6" cy="111.1" r="2.13"/>
<circle cx="46.6" cy="111.1" r="4.1"/>
<circle cx="46.6" cy="111.1" r="8.2"/>
<circle cx="123.6" cy="111.1" r="1.86"/>
<circle cx="164.3" cy="111.1" r="4"/>
<circle cx="164.3" cy="111.1" r="1.6"/>
<circle cx="46.6" cy="135" r="3.3"/>
<circle cx="164.3" cy="135" r="3.3"/>
<circle cx="123.7" cy="173.1" r="1.85"/>
<circle cx="123.9" cy="165.5" r="1.84"/>
</g>
<g fill="none" stroke="#231f20" stroke-width=".2">
<path d="M8.9 33.3h198.1M139.5 38.2h67.5M139.5 42.8h67.5M139.5 47.4h67.5M139.5 52h67.5M139.5 56.5h67.5M139.5 61.1h67.5M139.5 65.7h67.5M115.6 221.5h49.9M115.6 235.2h49.9M115.7 221.6v13.5M115.7 235.3v4.9"/>
<path d="M140.9 221.6v13.5M140.9 235.3v4.9M165.4 221.6v13.5M165.4 235.3v4.9M115.6 240.3h49.9M115.6 245.3h49.9M115.7 240.3v4.9M140.9 240.3v4.9M165.4 240.3v4.9"/>
</g>
<path d="M152.4 230.5h.4l-.2 1.4z" fill="#040503"/>
<g fill="none" stroke="#040503" stroke-width=".2">
<path d="M52.5 229.2h5.6M54.7 229.2a6.4 6.4 0 0 1-.6-7.5h5.1v15.1h-5.1a6.5 6.5 0 0 1 .6-7.6 4.8 4.8 0 0 1-.6 7.6M59.1 229.2h1M61.2 229.2h4.9M67.2 229.2h1M69.2 229.2h5.6M77.5 229.2h4.1M82.6 229.2h1M83.2 223.7v3.9M83.2 228.6v1M83.2 230.7v3.9M84.6 229.2h4"/>
<path d="M88.8 222.5h-1.9l-.8 1.6M155.4 222.8h1M156.4 224.4h1.1M157.5 227.7h.8l.2 .5-.2 .3-.4 .2-.4-.2-.1-.3zM157.7 231.6l.3-.2 .5 .2v.7l-.5 .2-.3-.2-.2-.4zM157.7 224l.3-.1 .5 .1v.8l-.5 .2-.3-.2-.2-.4z"/>
<circle cx="83.2" cy="229.3" r="4.2"/>
</g>
<path d="M85.8 223.9l.5 .3-1.1 1.4z" fill="#040503"/>
<g fill="none" stroke="#040503" stroke-width=".2">
<path d="M59.2 233.5h9.4l1.7-.2 .2 .2h.8M59.2 225.1h9.4M62 231.1l8.4-.3a1.51 1.51 0 0 1 2.2 .5M62.1 232.1l-.6 .5M62.9 226.5l9.7 .4M63 232l-.7 .7M63.3 226.4l-.1 .1M63.9 232l-.6 .7M64.2 226.4l-.2 .1M64.9 231.9l-.8 .8M65 226.4l-.1 .2M65.8 231.9l-.8 .8"/>
<path d="M66 226.4l-.3 .2M66.7 231.8l-.8 .9M66.8 226.4l-.2 .3M67.7 231.8l-.9 .9M67.7 226.4l-.3 .3M68.6 225.1l1.7 .2 .2-.2h.8v1.3l-.4 .5M68.6 225.1v1.3M68.6 231.8l-.9 .9M68.7 226.4l-.4 .4M69.5 226.4l-.4 .4M69.5 231.8l-.9 .9M70.3 225.3v1.1"/>
<path d="M70.4 226.4l-.5 .5M70.4 231.7l-.9 1M70.5 225.1v1.3M71.3 225.3h1.9l.4 .4v7.2l-.2 .2-.2 .2h-1.9v.2v-.6l-.3-.2h-9.5M71.3 226.2h2.3M71.3 225.5h.2M71.5 231.6l-1.1 1.1M71.9 225.5h.6M72.2 226.4l-.5 .5M72.3 227.7h.9M72.4 231.6l-10.6 .5M72.4 231.6l-1.3 1.2"/>
<path d="M72.6 226.9v.6l-.2 .1a1.45 1.45 0 0 1-1.6 .2l-8-.3M72.6 231.3l-.2 .3M72.8 225.5h.7M73.1 226.4l-.5 .5M73.1 230.8l-.5 .5M73.2 227.7v3.1h-.9M73.2 230.8l.4 .5M73.6 226.4h-10.7l.2 .7-.3 .4v.4l-.3 .2v.5l.2 .3-.2 .4a.54 .54 0 0 1-.2 .9v.5l-.3 .3 .2 .6-.5 .2 .1 .3-.3 .4 .1 .5-.4 .5M73.6 227.2l-.4 .5M73.6 226.8l-.9 .9M73.6 231.3l-2.1 2M73.6 232.2l-1.1 1.1"/>
<path d="M82.5 226.4h1.3v1.4a1.64 1.64 0 0 1 .9 1.5 1.64 1.64 0 0 1-.9 1.4v1.5h-1.3v-1.5a1.64 1.64 0 0 1-.9-1.4 1.64 1.64 0 0 1 .9-1.5zM82.5 227.5a1.94 1.94 0 0 0-1.2 1.8 1.94 1.94 0 0 0 1.2 1.8M83 229.2h.3M83.2 229.1v.3M83.8 227.5a1.94 1.94 0 0 1 1.3 1.8 1.94 1.94 0 0 1-1.3 1.8M90.4 221.5l-.9 2M92.3 221.5h-.9l-.1 .8a.68 .68 0 0 1 1 0 .68 .68 0 0 1 0 1 .68 .68 0 0 1-1-.1l-.1-.1M93.2 223.2l-.1 .2h.2M95.2 221.5h-.9l-.1 .8a.72 .72 0 0 1 1.1 0 .72 .72 0 0 1-.1 1 .72 .72 0 0 1-1.1-.2"/>
<circle cx="90" cy="222.5" r=".69"/>
</g>
<path d="M93.3 6.5h17M117.1 6.5h12M135.8 6.5h17.8" fill="none" stroke="#23a4c6" stroke-width=".2"/>
<text font-size="4.9" fill="#231f20" x="9.1" y="31.9">MECHANICAL DRAWING</text>
<g font-size="3.2" fill="#231f20">
<text x="8.9" y="14.3">CUI Devices │ MODEL: PJ-038A │ DESCRIPTION: DC POWER JACK</text>
<text x="165.3" y="14.3">date 09/24/2020│ page 2 of 3</text>
</g>
<g font-size="2.8" fill="#63676b">
<text x="62.8" y="6.1">Additional Resources:</text>
<text x="113.3" y="6.1">|</text>
<text x="132.1" y="6.1">|</text>
</g>
<g font-size="2.8" fill="#23a4c6">
<text x="93.3" y="6.1">Product Page</text>
<text x="117.1" y="6.1">3D Model</text>
<text x="135.8" y="6.1">PCB Footprint</text>
</g>
<g font-size="2.8" fill="#231f20">
<text x="8.9" y="40.3">units: mm</text>
<text x="8.9" y="43.7">tolerance:</text>
<text x="8.9" y="47.1">X.X ±0.2 mm</text>
<text x="8.9" y="50.5">X.XX ±0.1 mm</text>
<text x="8.9" y="53.9">X.XXX ±0.05 mm</text>
<text x="8.9" y="57.2">PCB: ±0.05 mm</text>
<text x="145.7" y="213.5">Recommended PCB Layout</text>
<text x="158.4" y="216.9">Top View</text>
<text x="119.5" y="229.4">SCHEMATIC</text>
<text x="124.2" y="238.8">Model</text>
<text x="147.4" y="238.8">PJ-038A</text>
<text x="52.6" y="244.4">Jack Insertion Depth: 9.0 mm</text>
<text x="64" y="241.1">MATING PLUG</text>
<text x="121" y="243.9">Center Pin</text>
<text x="146.5" y="243.9">Ø2.0 mm</text>
<text x="96.2" y="269">cuidevices.com</text>
</g>
<g font-size="2.3" fill="#231f20">
<text x="167.3" y="41.4">MATERIAL</text>
<text x="189.6" y="41.4">PLATING</text>
<text x="141" y="46">center pin</text>
<text x="167.3" y="46">copper</text>
<text x="189.6" y="46">nickel</text>
<text x="141" y="50.6">terminal 1</text>
<text x="167.3" y="50.6">brass</text>
<text x="189.6" y="50.6">tin</text>
<text x="141" y="55.1">terminal 2</text>
<text x="141" y="59.7">terminal 3</text>
<text x="167.3" y="55.1">copper alloy</text>
<text x="167.3" y="59.7">brass</text>
<text x="189.6" y="55.1">tin</text>
<text x="189.6" y="59.7">tin</text>
<text x="141" y="64.3">plastic</text>
<text x="167.3" y="64.3">PBT</text>
</g>
<g font-size="2.1" fill="#231f20">
<text x="8.9" y="262.7">Note:</text>
<text x="21.6" y="262.7">1. All specif</text>
<text x="33.2" y="262.7">ications measured at 10~35°C, humidity at 45~85%, under standard atmospheric pressure, unless otherwise noted.</text>
</g>
</svg>
